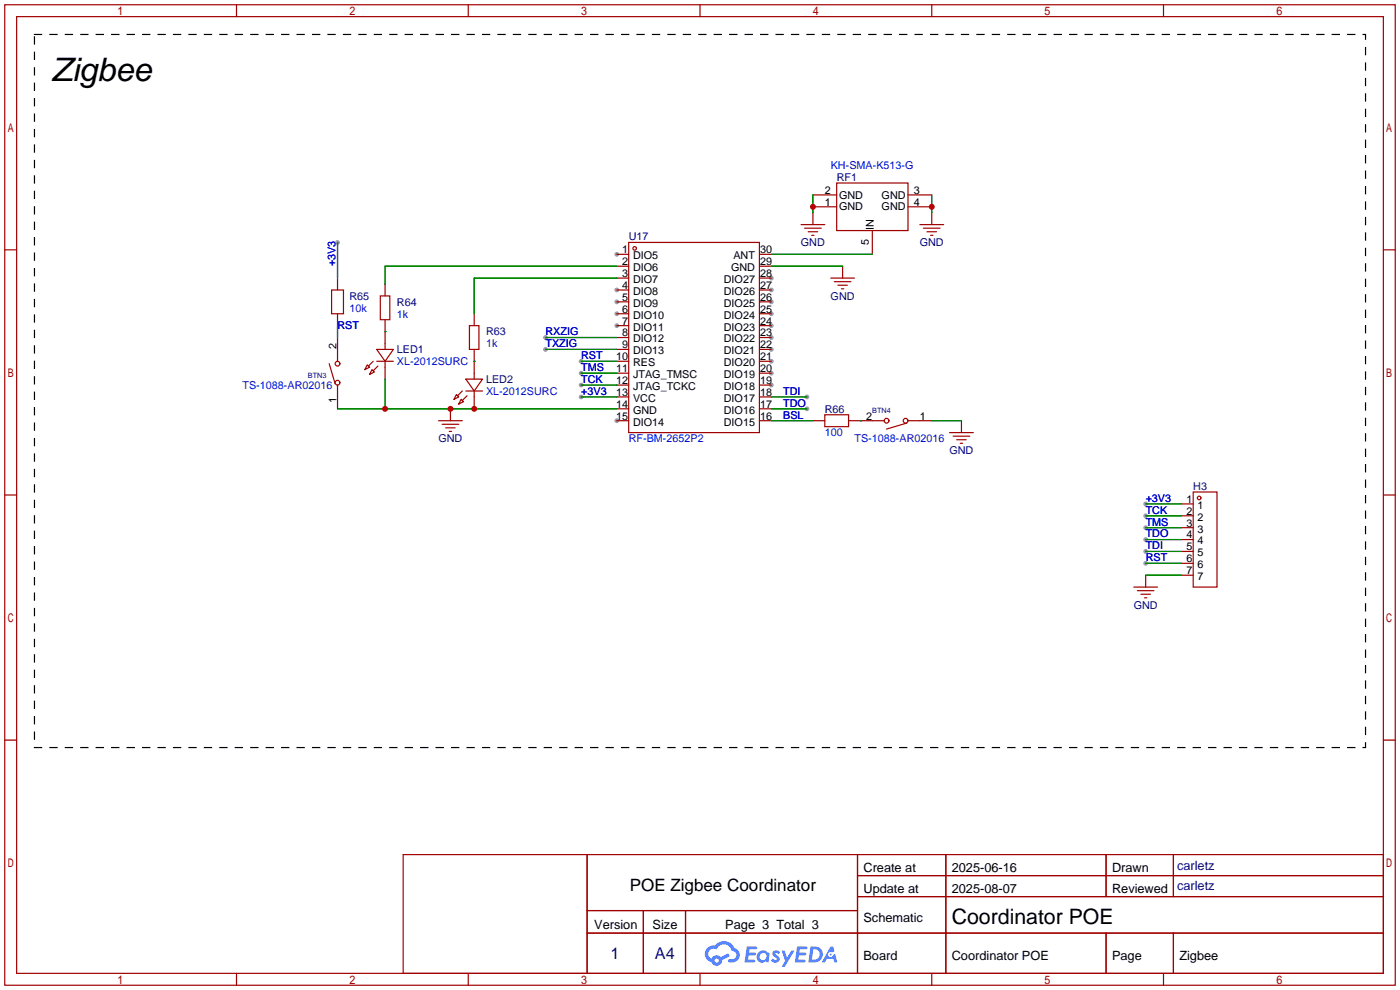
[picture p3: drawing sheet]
<svg xmlns="http://www.w3.org/2000/svg" width="299mm" height="212mm" viewBox="0 0 299 212" stroke-linecap="round" stroke-linejoin="round" font-family="sans-serif">
<g fill="#999">
<circle cx="131.8" cy="54.4" r=".51"/>
<circle cx="131.8" cy="62" r=".51"/>
<circle cx="131.8" cy="64.5" r=".51"/>
<circle cx="131.8" cy="67.1" r=".51"/>
<circle cx="131.8" cy="69.6" r=".51"/>
<circle cx="131.8" cy="89.9" r=".51"/>
<circle cx="164.8" cy="82.3" r=".51"/>
<circle cx="164.8" cy="79.8" r=".51"/>
<circle cx="164.8" cy="77.2" r=".51"/>
<circle cx="164.8" cy="74.7" r=".51"/>
<circle cx="164.8" cy="72.1" r=".51"/>
<circle cx="164.8" cy="69.6" r=".51"/>
<circle cx="164.8" cy="67.1" r=".51"/>
<circle cx="164.8" cy="64.5" r=".51"/>
<circle cx="164.8" cy="62" r=".51"/>
<circle cx="164.8" cy="59.4" r=".51"/>
<circle cx="124.2" cy="84.8" r=".51"/>
<circle cx="72.1" cy="51.8" r=".51"/>
<circle cx="124.2" cy="77.2" r=".51"/>
<circle cx="116.6" cy="72.1" r=".51"/>
<circle cx="116.6" cy="74.7" r=".51"/>
<circle cx="124.2" cy="79.8" r=".51"/>
<circle cx="124.2" cy="82.3" r=".51"/>
<circle cx="172.5" cy="87.4" r=".51"/>
<circle cx="172.5" cy="84.8" r=".51"/>
<circle cx="244.9" cy="107.7" r=".51"/>
<circle cx="244.9" cy="110.2" r=".51"/>
<circle cx="244.9" cy="112.8" r=".51"/>
<circle cx="244.9" cy="115.3" r=".51"/>
<circle cx="244.9" cy="117.9" r=".51"/>
<circle cx="244.9" cy="120.4" r=".51"/>
</g>
<g fill="none" stroke="#a10000" stroke-width=".25">
<path d="M1 1h297.2v209.6h-297.2zM3.6 3.6h292.1v204.4h-292.1zM50.5 1v2.6M100.1 1v2.6M149.6 1v2.6M199.1 1v2.6M248.7 1v2.6M1 53.4h2.6M295.7 53.4h2.5M1 105.8h2.6M295.7 105.8h2.5M1 158.2h2.6"/>
<path d="M295.7 158.2h2.5M50.5 208v2.6M100.1 208v2.6M149.6 208v2.6M199.1 208v2.6M248.7 208v2.6"/>
</g>
<g fill="#5487ff">
<path d="M165.3 203.3a.99 .99 0 0 1 1.4 .2l-.3 .5a.39 .39 0 0 0-.3-.3 .39 .39 0 0 0-.4 .1l.1 .1a1.02 1.02 0 0 1 .6 1.6 1.17 1.17 0 0 1-1.7-.2l.4-.5 .6 .4 .3-.1v-.3a1.01 1.01 0 0 1-.7-1.5z"/>
<path d="M167.1 203.2h.6l.5 1.5 .9-1.5h.7l-2.1 3.4h-.7l.8-1.3z"/>
<path d="M159.6 202.3h1.9l.3 .1-.1 .4-1.5 .1-.1 .7h1.2l.3 .3-.3 .3h-1.3l-.1 .9h1.4l.1 .3-.1 .2-2.2 .1z"/>
<path d="M170.4 202.3h1.9l.2 .1-.1 .4-1.5 .1-.1 .7h1.3l.3 .3-.4 .3h-1.2l-.2 .9h1.4l.2 .3-.2 .2-2.1 .1z"/>
<path d="M177.5 202.3h.6l.2 1-.5 .3a.57 .57 0 0 0-.8 .2 .57 .57 0 0 0 .4 .8 .57 .57 0 0 0 .7-.5l.4-.2 .5 1.8h-.7l-.2-.7h-1.4l-.4 .7h-.7z"/>
<path d="M173.2 202.3l-.4 3.4h1.1a1.73 1.73 0 0 0 1.9-1.7 1.73 1.73 0 0 0-2-1.7zM173.8 202.9a1.14 1.14 0 0 1 1.4 1.1 1.14 1.14 0 0 1-1.5 1.1h-.2z"/>
<path d="M162 203.6a1.26 1.26 0 0 0 0 1.8 1.26 1.26 0 0 0 1.7 .1l.5 .2 .3-1.9-.1-.2h-.4a1.21 1.21 0 0 0-2 0zM162.6 203.9a.76 .76 0 0 1 1 0 .76 .76 0 0 1 .1 1.1 .76 .76 0 0 1-1 .1l-.4-.6z"/>
<path d="M151.2 202.6a1.81 1.81 0 0 0 .9 3 1.18 1.18 0 0 0 1.3 .8 1.18 1.18 0 0 0 .9-1.2l1.7-.9-.4-.6-1.5 .8a1.2 1.2 0 0 0-2 .4 1.14 1.14 0 0 1-.6-1.6 1.14 1.14 0 0 1 1.7-.4 1.73 1.73 0 0 1 1.7-1.1 1.73 1.73 0 0 1 1.6 1.4 .94 .94 0 0 1 .8 1.2 .94 .94 0 0 1-1.3 .6 .36 .36 0 0 0-.4 .3 .36 .36 0 0 0 .3 .4 1.63 1.63 0 0 0 2.1-1 1.63 1.63 0 0 0-1-2.1 2.43 2.43 0 0 0-4.2-.5l-1 .1zM152.7 205.3a.45 .45 0 0 1 .9 0 .45 .45 0 0 1-.9 0z"/>
<circle cx="177.5" cy="204" r=".22"/>
</g>
<g fill="none" stroke="#a10000" stroke-width=".25">
<path d="M178.8 39.1h15.3v10.2h-15.3zM72.1 59.4v2.6M131.8 54.4h2.6M131.8 56.9h2.6M131.8 59.4h2.6M134.4 51.8h27.9v40.7h-27.9zM162.3 54.4h2.5M162.3 56.9h2.5M162.3 59.4h2.5M171.2 48h5.1M172 48.8h3.5M172.7 49.5h2.1"/>
<path d="M173.5 50.3h.5M173.7 44.2h5.1M173.7 41.7h5.1M173.7 45.5v2.5M177.5 59.4h5.1M180.1 56.9v2.5M186.4 49.3v5.1M194.1 44.2h5M194.1 41.7h5M196.6 48h5.1M197.4 48.8h3.5M198.1 49.5h2.1"/>
<path d="M198.9 50.3h.5M199.1 45.5v2.5M70.4 77.7l1.2 4.3M70.9 62h2.5v5.1h-2.5zM72.1 67.1v2.5M72.1 72.1v5.1M78.5 78l.5 .5-1 .5zM79.5 79l.5 .5-1 .5zM79.8 77.2l-1.1 1M80.5 74.7h3.6l-1.8 2.5zM80.5 77.2h3.6M80.8 78.2l-1 1"/>
<path d="M81.3 63.2h2v5.1h-2zM82.3 60.7v2.5M82.3 68.3v6.4M82.3 77.2v3.8M100.3 69.6h2.1v5.1h-2.1zM101.3 67.1v2.5M101.3 74.7v6.3M131.8 62h2.6M131.8 64.5h2.6M131.8 67.1h2.6M131.8 69.6h2.6M131.8 72.1h2.6"/>
<path d="M131.8 74.7h2.6M131.8 77.2h2.6M131.8 79.8h2.6M162.3 62h2.5M162.3 64.5h2.5M162.3 67.1h2.5M162.3 69.6h2.5M162.3 72.1h2.5M162.3 74.7h2.5M162.3 77.2h2.5M162.3 79.8h2.5M178.3 60.2h3.6"/>
<path d="M179.1 61h2M179.8 61.7h.5M72.1 82.3v5.1M93.7 89.9h5.1M94.5 90.7h3.5M95.2 91.4h2.1M96 92.2h.5M96.3 87.4v2.5M97.5 84.3l.5 .5-1 .5zM98.6 85.3l.5 .6-1.1 .5zM98.8 83.6l-1 1M99.6 81h3.5l-1.8 2.6z"/>
<path d="M99.6 83.6h3.5M99.8 84.6l-1 1M101.3 83.6v3.8M131.8 82.3h2.6M131.8 84.8h2.6M131.8 87.4h2.6M131.8 89.9h2.6M162.3 82.3h2.5M162.3 84.8h2.5M162.3 87.4h2.5M162.3 89.9h2.5M173.7 89.9h2.6"/>
<path d="M176.3 88.6h5.1v2.6h-5.1zM181.4 89.9h7.6M193.8 90.4l-4.3 1.3M194.1 89.9h5M202.9 92.5h5.1M203.7 93.2h3.6M204.5 94h2M205.2 94.7h.5M205.5 89.9v2.6M252.5 107.7h2.5M252.5 110.2h2.5M252.5 112.8h2.5"/>
<path d="M252.5 115.3h2.5M252.5 117.9h2.5M255 105.2h5.1v20.3h-5.1zM242.3 125.5h5.1M243.1 126.2h3.5M243.8 127h2.1M244.6 127.8h.5M244.9 122.9v2.6M252.5 120.4h2.5M252.5 122.9h2.5M86.2 182.6h209.5v25.4h-209.5zM125.5 182.6v25.4"/>
<path d="M125.5 194.6h57.8M125.5 199.4h170.2M137.5 194.6v13.4M146.5 194.6v13.4M183.3 182.6v25.4M183.3 187.1h112.4M183.3 191.6h112.4M202.1 182.6v25.4M236.4 182.6v9M236.4 199.4v8.6M250.8 182.6v9M250.8 199.4v8.6"/>
<circle cx="135.6" cy="53.1" r=".38"/>
<circle cx="72.1" cy="77.7" r=".51"/>
<circle cx="72.1" cy="81.8" r=".51"/>
<circle cx="189.5" cy="89.9" r=".51"/>
<circle cx="193.5" cy="89.9" r=".51"/>
<circle cx="256.3" cy="106.4" r=".38"/>
</g>
<path d="M7.4 7.4h284.4v152.4h-284.4z" fill="none" stroke="#000" stroke-width=".25" stroke-dasharray="1.5 1.8"/>
<g fill="none" stroke="#008700" stroke-width=".25">
<path d="M72.1 51.8v7.6M131.8 56.9h-49.5v3.8M131.8 59.4h-30.5v7.7M164.8 54.4h21.6M164.8 56.9h15.3M173.7 41.7v3.8M199.1 41.7v3.8M72.1 69.6v2.5M82.3 70.9h.1M101.3 77.2h.1M116.6 72.1h15.2M116.6 74.7h15.2"/>
<path d="M124.2 77.2h7.6M124.2 79.8h7.6M72.1 87.4h59.7M82.3 81v6.4M124.2 84.8h7.6M124.2 82.3h7.6M164.8 87.4h7.7M164.8 84.8h7.7M164.8 89.9h8.9M183.9 89.9h.1M199.1 89.9h6.4M244.9 107.7h7.6"/>
<path d="M244.9 110.2h7.6M244.9 112.8h7.6M244.9 115.3h7.6M244.9 117.9h7.6M244.9 122.9h7.6M244.9 120.4h7.6"/>
</g>
<g fill="#c00">
<circle cx="199.1" cy="44.2" r=".63"/>
<circle cx="173.7" cy="44.2" r=".63"/>
<circle cx="101.3" cy="87.4" r=".63"/>
<circle cx="96.3" cy="87.4" r=".63"/>
<circle cx="82.3" cy="87.4" r=".63"/>
</g>
<text font-size="6.9" x="11.2" y="17.4">Zigbee</text>
<text font-size="4.5" x="203.4" y="197.5">Coordinator POE</text>
<text font-size="3.6" x="134.6" y="190.4">POE Zigbee Coordinator</text>
<g font-size="3.5" fill="#000080">
<text x="130.5" y="204.9">1</text>
<text x="140" y="204.9">A4</text>
</g>
<g font-size="2.7" fill="#000080">
<text x="251.6" y="185.9">carletz</text>
<text x="251.6" y="190.2">carletz</text>
</g>
<g font-size="2.7">
<text x="184.5" y="186.3">Create at</text>
<text x="184.5" y="190.8">Update at</text>
<text x="203.4" y="186.3">2025-06-16</text>
<text x="203.4" y="190.8">2025-08-07</text>
<text x="237.7" y="186.3">Drawn</text>
<text x="237.7" y="190.8">Reviewed</text>
<text x="184.5" y="197">Schematic</text>
<text x="127" y="198.5">Version</text>
<text x="139.5" y="198.5">Size</text>
<text x="155" y="198.5">Page 3 Total 3</text>
<text x="184.5" y="205.2">Board</text>
<text x="203.4" y="205.2">Coordinator POE</text>
<text x="237.7" y="205.2">Page</text>
<text x="252.1" y="205.2">Zigbee</text>
</g>
<g font-size="2.3">
<text x="176.3" y="41.4">2</text>
<text x="195.3" y="41.4">3</text>
<text x="176.3" y="44">1</text>
<text x="179.3" y="45">GND</text>
<text x="179.3" y="42.4">GND</text>
<text x="188.4" y="42.4">GND</text>
<text x="188.4" y="45">GND</text>
<text x="195.3" y="44">4</text>
<text x="185.7" y="52.3" transform="rotate(-90 185.7 52.3)">5</text>
<text x="186.7" y="49.3" transform="rotate(-90 186.7 49.3)">IN</text>
<text x="133" y="54.1">1</text>
<text x="133" y="56.7">2</text>
<text x="133" y="59.2">3</text>
<text x="135.3" y="55.4">DIO5</text>
<text x="135.3" y="57.9">DIO6</text>
<text x="156.2" y="57.9">GND</text>
<text x="156.7" y="55.4">ANT</text>
<text x="162.4" y="59.2">28</text>
<text x="162.4" y="56.7">29</text>
<text x="162.4" y="54.1">30</text>
<text x="133" y="61.7">4</text>
<text x="133" y="64.3">5</text>
<text x="135.3" y="60.5">DIO7</text>
<text x="135.3" y="63">DIO8</text>
<text x="135.3" y="65.6">DIO9</text>
<text x="154.7" y="65.6">DIO25</text>
<text x="154.7" y="63">DIO26</text>
<text x="154.7" y="60.5">DIO27</text>
<text x="162.4" y="64.3">26</text>
<text x="162.4" y="61.7">27</text>
<text x="133" y="66.8">6</text>
<text x="133" y="69.4">7</text>
<text x="133" y="71.9">8</text>
<text x="135.3" y="68.1">DIO10</text>
<text x="135.3" y="70.6">DIO11</text>
<text x="154.7" y="70.6">DIO23</text>
<text x="154.7" y="68.1">DIO24</text>
<text x="162.4" y="71.9">23</text>
<text x="162.4" y="69.4">24</text>
<text x="162.4" y="66.8">25</text>
<text x="71.9" y="74.7" transform="rotate(-90 71.9 74.7)">2</text>
<text x="131.7" y="77">10</text>
<text x="133" y="74.4">9</text>
<text x="135.3" y="73.2">DIO12</text>
<text x="135.3" y="75.7">DIO13</text>
<text x="154.7" y="75.7">DIO21</text>
<text x="154.7" y="73.2">DIO22</text>
<text x="162.4" y="77">21</text>
<text x="162.4" y="74.4">22</text>
<text x="131.7" y="79.5">11</text>
<text x="131.7" y="82.1">12</text>
<text x="135.3" y="78.3">RES</text>
<text x="135.3" y="80.8">JTAG_TMSC</text>
<text x="135.3" y="83.3">JTAG_TCKC</text>
<text x="154.7" y="83.3">DIO18</text>
<text x="154.7" y="80.8">DIO19</text>
<text x="154.7" y="78.3">DIO20</text>
<text x="162.4" y="82.1">19</text>
<text x="162.4" y="79.5">20</text>
<text x="71.9" y="86.1" transform="rotate(-90 71.9 86.1)">1</text>
<text x="131.7" y="84.6">13</text>
<text x="131.7" y="87.1">14</text>
<text x="131.7" y="89.7">15</text>
<text x="135.3" y="85.9">VCC</text>
<text x="135.3" y="88.4">GND</text>
<text x="154.7" y="88.4">DIO16</text>
<text x="154.7" y="85.9">DIO17</text>
<text x="162.4" y="89.7">16</text>
<text x="162.4" y="87.1">17</text>
<text x="162.4" y="84.6">18</text>
<text x="185.2" y="89.7">2</text>
<text x="196.6" y="89.7">1</text>
<text x="135.3" y="91">DIO14</text>
<text x="154.7" y="91">DIO15</text>
<text x="253.6" y="107.5">1</text>
<text x="253.6" y="110">2</text>
<text x="253.6" y="112.5">3</text>
<text x="256" y="108.7">1</text>
<text x="256" y="111.3">2</text>
<text x="256" y="113.8">3</text>
<text x="253.6" y="115.1">4</text>
<text x="253.6" y="117.6">5</text>
<text x="256" y="116.4">4</text>
<text x="256" y="118.9">5</text>
<text x="253.6" y="120.2">6</text>
<text x="253.6" y="122.7">7</text>
<text x="256" y="121.4">6</text>
<text x="256" y="124">7</text>
</g>
<g font-size="2.3" fill="#00f">
<text x="177.5" y="36.1">KH-SMA-K513-G</text>
<text x="71.7" y="56.9" transform="rotate(-90 71.7 56.9)">+3V3</text>
<text x="72.1" y="70.4">RST</text>
<text x="74.7" y="66.6">10k</text>
<text x="84.8" y="67.9">1k</text>
<text x="116.6" y="71.7">RXZIG</text>
<text x="103.9" y="74.2">1k</text>
<text x="116.6" y="74.2">TXZIG</text>
<text x="124.2" y="76.8">RST</text>
<text x="51.8" y="83.1">TS-1088-AR02016</text>
<text x="84.8" y="78">XL-2012SURC</text>
<text x="124.2" y="79.3">TMS</text>
<text x="124.2" y="81.8">TCK</text>
<text x="103.9" y="84.4">XL-2012SURC</text>
<text x="124.2" y="84.4">+3V3</text>
<text x="167.4" y="89.5">BSL</text>
<text x="167.4" y="86.9">TDO</text>
<text x="167.4" y="84.4">TDI</text>
<text x="134.4" y="94.5">RF-BM-2652P2</text>
<text x="176.3" y="93.3">100</text>
<text x="182.6" y="94.5">TS-1088-AR02016</text>
<text x="244.9" y="107.2">+3V3</text>
<text x="244.9" y="109.8">TCK</text>
<text x="244.9" y="112.3">TMS</text>
<text x="244.9" y="114.9">TDO</text>
<text x="244.9" y="117.4">TDI</text>
<text x="244.9" y="119.9">RST</text>
</g>
<g font-size="2.3" fill="#000080">
<text x="178.8" y="38.7">RF1</text>
<text x="134.4" y="51.4">U17</text>
<text x="171.2" y="52.6">GND</text>
<text x="196.6" y="52.6">GND</text>
<text x="74.7" y="64.1">R65</text>
<text x="84.8" y="65.3">R64</text>
<text x="177.5" y="64.1">GND</text>
<text x="103.9" y="71.7">R63</text>
<text x="84.8" y="75.5">LED1</text>
<text x="103.9" y="81.8">LED2</text>
<text x="176.3" y="88.2">R66</text>
<text x="93.7" y="94.5">GND</text>
<text x="202.9" y="97.1">GND</text>
<text x="255" y="104.7">H3</text>
<text x="242.3" y="130.1">GND</text>
</g>
<g font-size="1.6" fill="#000080">
<text x="65.8" y="80.7">BTN3</text>
<text x="186.4" y="88.3">BTN4</text>
</g>
</svg>
